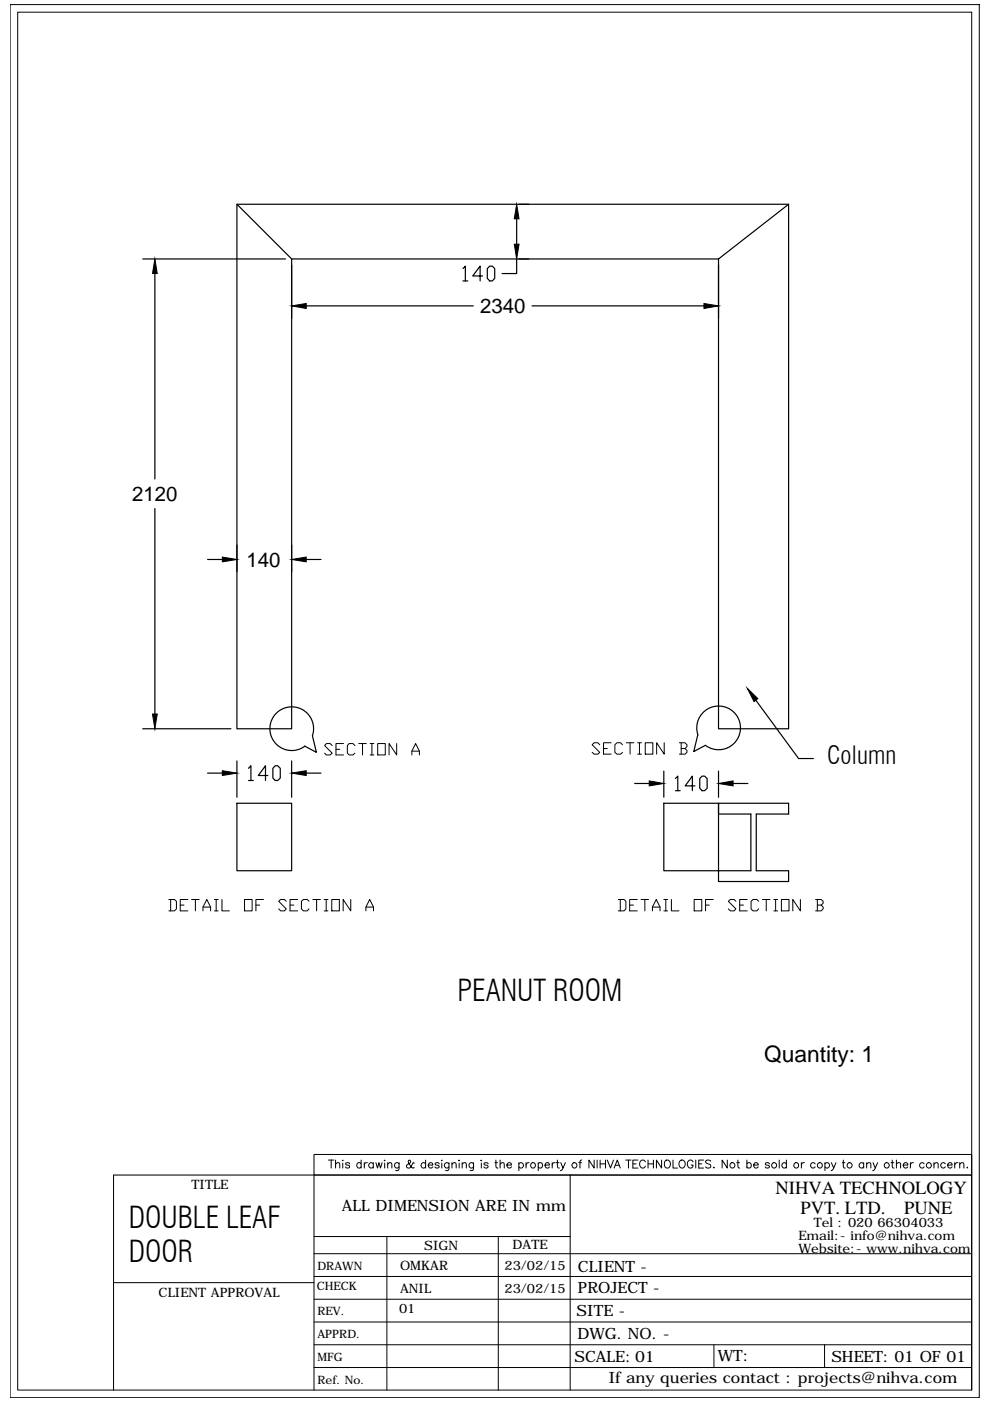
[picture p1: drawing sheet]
<svg xmlns="http://www.w3.org/2000/svg" width="210mm" height="297mm" viewBox="0 0 210 297" stroke-linecap="round" stroke-linejoin="round" font-family="sans-serif">
<!-- layer: 0 -->
<g fill="none" stroke="#000" stroke-width=".21">
<path d="M2.1 1h205.5v295.3h-205.5zM3.8 2.6h202.2v292.1h-202.2zM70.4 158.1l-.4-.5h-.8l-.4 .5 1.6 1.6-.4 .4h-.8l-.4-.4M71.2 158.9h.8M72.8 157.6h-1.6v2.5h1.6M75.3 158.1l-.5-.5h-.8l-.4 .5v1.6l.4 .4h.8l.5-.4M76.1 157.6h1.6M76.9 157.6v2.5M78.5 157.6h.8M78.9 157.6v2.5M80.1 157.6h1.6v2.5h-1.6zM84.1 157.6v2.5l-1.6-2.5v2.5"/>
<path d="M87.3 159.3h1.6M127.2 157.9l-.4-.4h-.8l-.5 .4 1.7 1.6-.4 .4h-.8l-.5-.4M128 158.7h.8M129.6 157.5h-1.6v2.4h1.6M132 157.9l-.4-.4h-.8l-.4 .4v1.6l.4 .4h.8l.4-.4M132.8 157.5h1.6M133.6 157.5v2.4M135.2 159.9h.8M135.2 157.5h.8M135.6 157.5v2.4M136.8 157.5h1.6v2.4h-1.6zM140.8 157.5v2.4l-1.6-2.4v2.4"/>
<path d="M144 157.5h1.2l.5 .4v.4l-.5 .4M144.4 158.7h.8l.5 .4v.4l-.5 .4h-1.2M144.4 157.5v2.4M78.5 160.1h.8M87.3 160.1v-.8l.8-1.7 .8 1.7v.8M35.8 190.7h1.2l.4 .4v1.6l-.4 .4h-1.2M36.2 190.7v2.4M38.2 191.9h.8M39.8 190.7h-1.6v2.4h1.6M40.6 190.7h1.6M41.4 190.7v2.4M43 193.1v-.8l.8-1.6 .8 1.6v.8"/>
<path d="M43 192.3h1.6M45.5 193.1h.8M45.5 190.7h.8M45.8 190.7v2.4M47.1 190.7v2.4h1.5M51.8 190.7h1.7v2.4h-1.7zM54.3 191.9h.8M55.9 190.7h-1.6v2.4M60.7 191.1l-.4-.4h-.8l-.4 .4 1.6 1.6-.4 .4h-.8l-.4-.4M61.5 191.9h.8M63.1 190.7h-1.6v2.4h1.6M65.5 191.1l-.4-.4h-.8l-.4 .4v1.6l.4 .4h.8l.4-.4"/>
<path d="M66.3 190.7h1.6M67.1 190.7v2.4M68.7 193.1h.8M68.7 190.7h.8M69.2 190.7v2.4M70.3 190.7h1.7v2.4h-1.7zM74.4 190.7v2.4l-1.6-2.4v2.4M77.6 193.1v-.8l.8-1.6 .8 1.6v.8M77.6 192.3h1.6M131.1 190.7h1.2l.4 .4v1.6l-.4 .4h-1.2M131.5 190.7v2.4M133.5 191.9h.8"/>
<path d="M135.1 190.7h-1.6v2.4h1.6M135.9 190.7h1.6M136.7 190.7v2.4M138.3 193.1v-.8l.8-1.6 .8 1.6v.8M138.3 192.3h1.6M140.7 193.1h.8M140.7 190.7h.8M141.2 190.7v2.4M142.4 190.7v2.4h1.6M147.2 190.7h1.6v2.4h-1.6zM149.6 191.9h.8M151.2 190.7h-1.6v2.4"/>
<path d="M156 191.1l-.4-.4h-.8l-.4 .4 1.6 1.6-.4 .4h-.8l-.4-.4M156.8 191.9h.8M158.4 190.7h-1.6v2.4h1.6M160.9 191.1l-.4-.4h-.8l-.5 .4v1.6l.5 .4h.8l.4-.4M161.7 190.7h1.6M162.5 190.7v2.4M164.1 193.1h.8M164.1 190.7h.8M164.5 190.7v2.4M165.7 190.7h1.6v2.4h-1.6zM169.7 190.7v2.4l-1.6-2.4v2.4M172.9 190.7h1.2l.4 .4v.4l-.4 .4"/>
<path d="M173.3 191.9h.8l.4 .4v.4l-.4 .4h-1.2M173.3 190.7v2.4M66.6 244.8h139.4v4.3h-139.4zM66.6 249.1v45.6M69.6 246h1.2M70.2 246v1.7M71.1 246.8l.5-.3 .4 .1v1.1M71.1 246v1.7M72.7 246v.1zM72.7 246.6v1.1M74.1 246.8a.47 .47 0 0 0-.4-.3 .47 .47 0 0 0-.4 .3l.2 .2 .6 .1v.3a.47 .47 0 0 1-.4 .3 .47 .47 0 0 1-.4-.3M76.6 246.8a.52 .52 0 0 0-.8-.1 .52 .52 0 0 0 0 .8 .52 .52 0 0 0 .8-.1"/>
<path d="M76.6 246v1.7M77.2 246.5v1.2M77.9 246.5a.52 .52 0 0 0-.7 .5M79.1 246.8a.54 .54 0 0 0-.7-.1 .54 .54 0 0 0 0 .8 .54 .54 0 0 0 .7-.1M79.1 246.5v1.2M79.7 246.5l.3 1.2 .3-1.2 .4 1.2 .3-1.2M81.6 246v.1zM81.6 246.6v1.1M82.2 246.8l.4-.3 .4 .1 .1 1.1M82.2 246.5v1.2M84.6 246.5v1.3a.45 .45 0 0 1-.7 .3M84.6 246.8a.54 .54 0 0 0-.8-.1 .54 .54 0 0 0 0 .8 .54 .54 0 0 0 .8-.1"/>
<path d="M87.8 246.7l-.2-.2-.3 .6a.57 .57 0 0 1-.5 .6 .57 .57 0 0 1-.6-.4l.1-.4 .7-.4a.33 .33 0 0 0-.2-.5h-.2a1.43 1.43 0 0 0 .9 1.7l.3-.2M90.2 246.8a.54 .54 0 0 0-.8-.1 .54 .54 0 0 0 0 .8 .54 .54 0 0 0 .8-.1M90.2 246v1.7M90.8 247h1a.5 .5 0 0 0-.6-.5 .5 .5 0 0 0-.4 .6 .52 .52 0 0 0 .4 .6 .52 .52 0 0 0 .6-.3M93.1 246.8a.51 .51 0 0 0-.9 0l.3 .2 .5 .1 .1 .3a.51 .51 0 0 1-.9 0M93.6 246h.2zM93.7 246.6v1.1M95.2 246.5l-.1 1.5-.2 .2-.4-.1M95.2 246.8a.54 .54 0 0 0-.8-.1 .54 .54 0 0 0 0 .8 .54 .54 0 0 0 .8-.1M95.8 246.8l.5-.3 .3 .1 .1 1.1M95.8 246.5v1.2M97.4 246v.1z"/>
<path d="M97.4 246.6v1.1M98 246.8l.4-.3 .4 .1 .1 1.1M98 246.5v1.2M100.4 246.5l-.1 1.5-.2 .2-.4-.1M100.4 246.8a.54 .54 0 0 0-.8-.1 .54 .54 0 0 0 0 .8 .54 .54 0 0 0 .8-.1M102.1 246v.1zM102.1 246.6v1.1M103.5 246.8a.5 .5 0 0 0-.5-.3 .5 .5 0 0 0-.4 .3l.3 .2 .5 .1 .1 .3a.5 .5 0 0 1-.5 .3 .5 .5 0 0 1-.4-.3M104.9 246.5h.6M105.1 246v1.3l.1 .3 .4 .1M106 246.8l.5-.3 .3 .1 .1 1.1M106 246v1.7"/>
<path d="M107.5 247h.9a.52 .52 0 0 0-.7-.5 .52 .52 0 0 0-.1 .9 .51 .51 0 0 0 .8 0M110 246.8a.54 .54 0 0 1 .8-.1 .54 .54 0 0 1 0 .8 .54 .54 0 0 1-.8-.1M110 246.5v1.7M111.5 246.5v1.2M112.2 246.5a.56 .56 0 0 0-.7 .5M114.1 246.8a.52 .52 0 0 1 .8-.1 .52 .52 0 0 1 0 .8 .52 .52 0 0 1-.8-.1M114.1 246.5v1.7M115.6 247h.9a.47 .47 0 0 0-.5-.5 .47 .47 0 0 0-.4 .5v.1a.49 .49 0 0 0 .3 .5 .49 .49 0 0 0 .6-.2M117.1 246.5v1.2M117.7 246.5a.52 .52 0 0 0-.6 .5M117.9 246.5h.6M118.2 246v1.3l.1 .3 .3 .1"/>
<path d="M118.9 246.5l.5 1.2 .5-1.2M119.4 247.7l-.3 .4-.3 .1M120.9 249.1v45.6M122.7 246.5h.6M123.3 246h-.3v.3v1.4M126 246v1.7l-1.1-1.7v1.7M126.6 246v1.7M127.2 246v1.7M127.2 246.8h1.2M128.4 246v1.7M128.8 246l.6 1.7 .7-1.7M130.2 247.7l.7-1.7 .6 1.7"/>
<path d="M130.5 247.1h.8M132.7 246h1.1M133.3 246v1.7M134.2 246.8h.7M135.2 246h-1v1.7h1M136.8 246.3a.64 .64 0 0 0-.7-.3 .64 .64 0 0 0-.5 .6v.4a.63 .63 0 0 0 .5 .7 .63 .63 0 0 0 .7-.5M137.4 246.8h1.1M137.4 246v1.7M138.5 246v1.7M140.3 246v1.7l-1.1-1.7v1.7M141 246.2a.63 .63 0 0 1 .7-.2 .63 .63 0 0 1 .4 .6v.4a.64 .64 0 0 1-.6 .7 .64 .64 0 0 1-.6-.7zM142.7 246v1.7h1"/>
<path d="M144.1 246.2a.63 .63 0 0 1 .7-.2 .63 .63 0 0 1 .5 .6v.4a.66 .66 0 0 1-.7 .7 .66 .66 0 0 1-.6-.7zM146.9 246.3a.58 .58 0 0 0-.7-.3 .89 .89 0 0 0-.5 .9 .89 .89 0 0 0 .8 .8 .51 .51 0 0 0 .4-.7h-.4M147.5 246v1.7M148.2 246.8h.6M149.2 246h-1v1.7h1M150.7 246.2a.61 .61 0 0 0-.6-.3 .61 .61 0 0 0-.5 .4l.2 .3 .8 .3 .1 .5a.69 .69 0 0 1-1.1 0M151.3 247.6h.1zM154.2 246v1.7l-1.1-1.7v1.7M156.2 246.5h.6M156.4 246v1.3l.1 .3 .3 .1M158.4 246.8a.52 .52 0 0 1 .7-.1 .52 .52 0 0 1 0 .8 .52 .52 0 0 1-.7-.1M158.4 246v1.7"/>
<path d="M159.8 247h1a.5 .5 0 0 0-.6-.5 .5 .5 0 0 0-.4 .6 .52 .52 0 0 0 .4 .6 .52 .52 0 0 0 .6-.3M163.1 246.8a.51 .51 0 0 0-.9 0l.3 .2 .6 .1v.3a.51 .51 0 0 1-.9 0M165.2 246v1.7M166.7 246.8a.54 .54 0 0 0-.8-.1 .54 .54 0 0 0 0 .8 .54 .54 0 0 0 .8-.1M166.7 246v1.7M169.9 246.5v1.2M170.5 246.5a.52 .52 0 0 0-.6 .5M172.8 246.8a.54 .54 0 0 0-.8-.1 .54 .54 0 0 0 0 .8 .54 .54 0 0 0 .8-.1M174.9 246.8a.54 .54 0 0 1 .8-.1 .54 .54 0 0 1 0 .8 .54 .54 0 0 1-.8-.1M174.9 246.5v1.7M176.3 246.5l.5 1.2 .4-1.2M176.8 247.7l-.6 .5"/>
<path d="M178.6 246.5h.5M178.8 246v1.3l.1 .3 .3 .1M183.1 246.8a.54 .54 0 0 0-.8-.1 .54 .54 0 0 0 0 .8 .54 .54 0 0 0 .8-.1M183.1 246.5v1.2M183.8 246.8l.3-.3 .5 .1v1.1M183.8 246.5v1.2M185.1 246.5l.5 1.2 .5-1.2M185.6 247.7l-.3 .4-.3 .1M188.9 246.5h.6M189.2 246v1.3l.1 .3 .3 .1M190.1 246.8l.3-.3 .5 .1 .1 1.1M190.1 246v1.7"/>
<path d="M191.5 247h1a.5 .5 0 0 0-.6-.5 .5 .5 0 0 0-.4 .6 .52 .52 0 0 0 .4 .6 .52 .52 0 0 0 .6-.3M193 246.5v1.2M193.7 246.5a.52 .52 0 0 0-.7 .5M195.9 246.8a.54 .54 0 0 0-.8-.1 .54 .54 0 0 0 0 .8 .54 .54 0 0 0 .8-.1M198 246.8l.4-.3 .4 .1 .1 1.1M198 246.5v1.2M200.4 246.8a.54 .54 0 0 0-.8-.1 .54 .54 0 0 0 0 .8 .54 .54 0 0 0 .8-.1M200.9 247h1a.49 .49 0 0 0-.6-.5 .49 .49 0 0 0-.4 .6 .49 .49 0 0 0 .4 .5 .49 .49 0 0 0 .6-.2M202.4 246.5v1.2M203.1 246.5a.57 .57 0 0 0-.7 .5M203.5 246.8l.4-.3 .4 .1 .1 1.1M203.5 246.5v1.2"/>
<path d="M205 247.6h.2zM206 249.1v45.6M206 249.1h-181.9v45.6M24.1 271.9h42.5M66.6 275.5h139.4M66.6 270.6h139.4M66.6 265.8h139.4M66.6 262.2h54.3M82 262.2v32.5M105.6 262.2v32.5M66.6 280.3h139.4M66.6 285.1h139.4"/>
<path d="M66.6 289.9h139.4M151.4 285.1v4.8M174.8 285.1v4.8"/>
<circle cx="113" cy="247" r=".55"/>
<circle cx="121.8" cy="247.1" r=".56"/>
<circle cx="155.3" cy="247.1" r=".56"/>
<circle cx="164.1" cy="247.1" r=".56"/>
<circle cx="168.8" cy="247.1" r=".56"/>
<circle cx="173.8" cy="247.1" r=".56"/>
<circle cx="180.1" cy="247.1" r=".56"/>
<circle cx="188" cy="247.1" r=".56"/>
<circle cx="196.9" cy="247.1" r=".56"/>
</g>
<g fill="none" stroke="#000" stroke-width=".25">
<path d="M30.3 54.9h30.2M32.8 58v43.6M50.2 43.3h117v111.2h-14.9v-99.6h-90.5v99.6h-11.6zM50.2 43.3l11.6 11.6M61.8 56.2v11.3M98.2 56.9l.5-.5v3.2M98.2 59.6h1M102.3 58.5h-2.1l1.6-2.1v3.2M103.3 56.9l.5-.5h.6l.5 .5v2.1l-.5 .6h-.6l-.5-.6zM109.5 54.9v3.1h-3M109.5 46.4v5.4M110 54.9h2.1"/>
<path d="M110 43.3h2.1M152.3 56.2v11.3M167.2 43.3l-14.9 11.6M64.9 64.9h35.5M112.8 64.9h36.5M32.8 107.8v43.6M44 118.6h3.1M50.2 115.6v5.6M61.8 115.6v5.6M64.9 118.6h3.2M30.3 154.5h18.7M64.7 158.2a4.6 4.6 0 0 1-7.2-2.2 4.6 4.6 0 0 1 4.4-6.1 4.6 4.6 0 0 1 4.3 6.1l.9 3.5-2.5-1.3"/>
<path d="M147.9 155.8l-.8 3.5 2.4-1.3M148 155.8a4.6 4.6 0 0 1 4.4-6.1 4.6 4.6 0 0 1 4.4 6.1 4.6 4.6 0 0 1-7.2 2.2M160.3 148.5l9 12.3h3.2M44 163.9h3.1M50.2 170.3h11.6v14.3h-11.6zM50.2 161.3v7.7M52.7 162.9l.5-.6v3.2M52.7 165.5h1M56.8 164.4h-2l1.5-2.1v3.2M58.4 162.3h.5l.5 .6v2.1l-.5 .5h-.5l-.5-.5v-2.1zM61.8 161.3v7.7M64.9 163.9h3.2"/>
<path d="M134.6 166.1h3.1M140.7 170.3h11.6v14.3h-11.6zM140.7 163.5v5.5M143.2 165.1l.5-.6v3.1M143.2 167.6h1M147.3 166.6h-2l1.5-2.1v3.1M148.4 165.1l.5-.6h.5l.5 .6v2l-.5 .5h-.5l-.5-.5zM152.3 170.3h14.9v2.3h-6.9v12h6.9v2.3h-14.9v-2.3h6.9v-12h-6.9zM152.3 163.5v5.5M155.4 166.1h3.2"/>
</g>
<g fill="#000" stroke="#000" stroke-width=".21">
<path d="M32.8 54.9l.5 3.1h-1zM109.5 43.3l.6 3.1h-1.1zM109 51.8h1.1l-.6 3.1zM61.8 64.9l3.1-.6v1.1zM149.3 64.3l3 .6-3 .5zM47.1 118.1l3.1 .5-3.1 .5zM61.8 118.6l3.1-.5v1zM32.3 151.4h1l-.5 3.1zM158.4 145.9l2.3 2.2-.8 .7zM47.1 163.4l3.1 .5-3.1 .5zM61.8 163.9l3.1-.5v1zM137.7 165.6l3 .5-3 .5z"/>
<path d="M152.3 166.1l3.1-.5v1z"/>
</g>
<g font-size="6.3">
<text x="97" y="212.1">PEANUT ROOM</text>
<text x="27.3" y="260.3">DOUBLE LEAF</text>
<text x="27.3" y="267.7">DOOR</text>
</g>
<text font-size="5.2" x="175.4" y="162">Column</text>
<text font-size="4.8" x="162" y="225.1">Quantity: 1</text>
<g font-size="4.3">
<text x="101.8" y="66.4">2340</text>
<text x="28.1" y="106.2">2120</text>
<text x="52.3" y="120.1">140</text>
</g>
<g font-size="3.9">
<text x="164.4" y="253.2">NIHVA TECHNOLOGY</text>
<text x="169.7" y="257.3">PVT. LTD.</text>
<text x="191.7" y="257.3">PUNE</text>
</g>
<g font-size="3.3">
<text x="72.5" y="256.7">ALL DIMENSION ARE IN mm</text>
<text x="122.5" y="269.7">CLIENT -</text>
<text x="122.5" y="274.2">PROJECT -</text>
<text x="122.2" y="279">SITE -</text>
<text x="122.4" y="283.8">DWG. NO. -</text>
<text x="121.8" y="288.7">SCALE: 01</text>
<text x="129.1" y="293.2">If any queries contact : projects@nihva.com</text>
<text x="152.2" y="288.6">WT:</text>
<text x="176.3" y="288.7">SHEET: 01 OF 01</text>
</g>
<g font-size="2.8">
<text x="40.6" y="252.1">TITLE</text>
<text x="169.3" y="262.9">Email:- info@nihva.com</text>
<text x="172.5" y="260.2">Tel : 020 66304033</text>
<text x="84.8" y="269.4">OMKAR</text>
<text x="89.9" y="265.1">SIGN</text>
<text x="107" y="269.4">23/02/15</text>
<text x="108.7" y="264.9">DATE</text>
<text x="169.3" y="265.6">Website:- www.nihva.com</text>
<text x="33.6" y="275.1">CLIENT APPROVAL</text>
<text x="84.8" y="274.2">ANIL</text>
<text x="107" y="274.2">23/02/15</text>
<text x="84.6" y="278.4">01</text>
</g>
<g font-size="2.5">
<text x="67.3" y="269.2">DRAWN</text>
<text x="67.2" y="273.5">CHECK</text>
<text x="67.3" y="278.9">REV.</text>
<text x="67.3" y="283.7">APPRD.</text>
<text x="67.3" y="288.5">MFG</text>
<text x="67.3" y="293.4">Ref. No.</text>
</g>
</svg>
